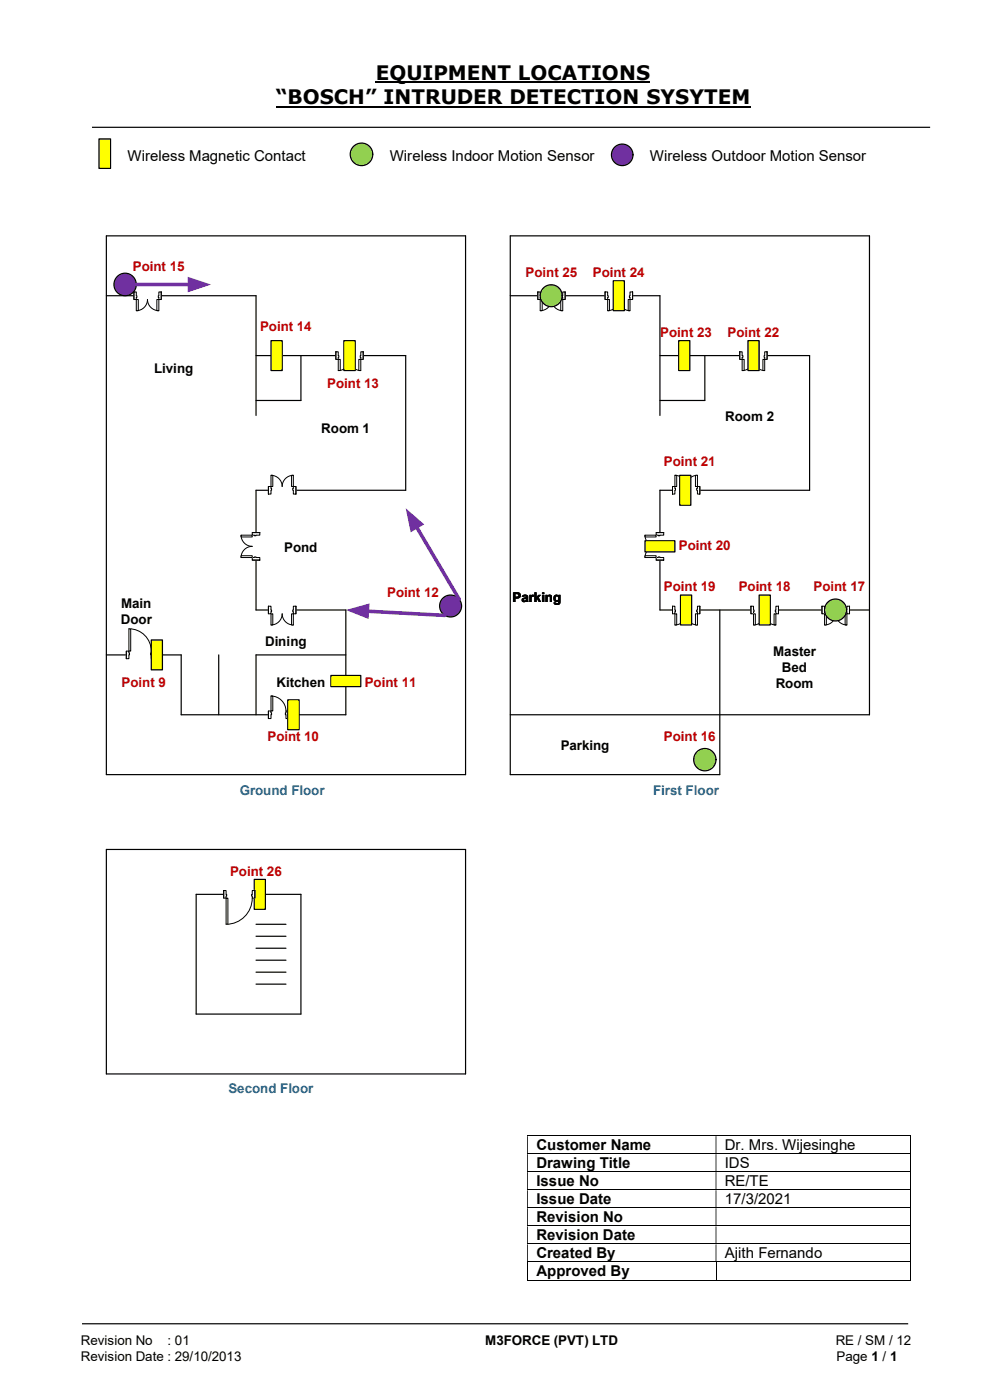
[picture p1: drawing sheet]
<svg xmlns="http://www.w3.org/2000/svg" width="210mm" height="297mm" viewBox="0 0 210 297" stroke-linecap="round" stroke-linejoin="round" font-family="sans-serif">
<path d="M79.7 17.5h58.2M58.5 22.6h100.7" fill="none" stroke="#000" stroke-width=".42"/>
<path d="M19.5 27h177.8M17.4 280.8h175.3" fill="none" stroke="#000" stroke-width=".25"/>
<g fill="none" stroke="#000" stroke-width=".21">
<path d="M111.8 241h81.3M111.8 244.8h81.3M111.8 248.6h81.3M111.8 252.4h81.3M111.8 256.2h81.3M193.2 241v3.7M193.2 244.9v3.6M193.2 248.7v3.6M193.2 252.5v3.7M193.2 256.3v3.7M111.8 260.1h81.3M111.8 263.9h81.3"/>
<path d="M111.8 267.7h81.3M111.8 271.6h40M111.9 267.8v3.9M151.9 267.8v3.9M152 271.6h41.1M193.2 260.2v3.6M193.2 264v3.6M193.2 267.8v3.9"/>
</g>
<g fill="#000">
<path d="M193.1 240.9h.2v.1h-.2zM111.8 241h.2v3.7h-.2zM151.8 241h.2v3.7h-.2z" fill-rule="evenodd"/>
<path d="M193.1 244.7h.2v.2h-.2zM111.8 244.9h.2v3.6h-.2zM151.8 244.9h.2v3.6h-.2z" fill-rule="evenodd"/>
<path d="M193.1 248.5h.2v.2h-.2zM111.8 248.7h.2v3.6h-.2zM151.8 248.7h.2v3.6h-.2z" fill-rule="evenodd"/>
<path d="M193.1 252.3h.2v.2h-.2zM111.8 252.5h.2v3.7h-.2zM151.8 252.5h.2v3.7h-.2z" fill-rule="evenodd"/>
<path d="M193.1 256.2h.2v.1h-.2zM111.8 256.3h.2v3.7h-.2zM151.8 256.3h.2v3.7h-.2z" fill-rule="evenodd"/>
<path d="M193.1 260h.2v.2h-.2zM111.8 260.2h.2v3.6h-.2zM151.8 260.2h.2v3.6h-.2z" fill-rule="evenodd"/>
<path d="M193.1 263.8h.2v.2h-.2zM111.8 264h.2v3.6h-.2zM151.8 264h.2v3.6h-.2z" fill-rule="evenodd"/>
</g>
<path d="M193.1 267.6h.2v.2h-.2zM193.1 271.5h.2v.2h-.2z" fill="#000"/>
<circle cx="132" cy="32.9" r="2.29" fill="#7030a0"/>
<circle cx="132" cy="32.9" r="2.29" fill="none" stroke="#000" stroke-width=".25"/>
<circle cx="76.7" cy="32.7" r="2.39" fill="#92d050"/>
<circle cx="76.7" cy="32.7" r="2.39" fill="none" stroke="#000" stroke-width=".25"/>
<path d="M21 29.5h2.5v6.2h-2.5z" fill="#ff0"/>
<path d="M21 29.5h2.5v6.2h-2.5zM22.6 50h76.2v114.3h-76.2zM22.6 62.7h31.7v25.4M54.3 75.4h31.8v28.6h-31.8v25.4h19.1v22.2h-35v-12.7h-15.8M63.8 75.4v9.6h-9.5M46.4 138.9v12.7M73.4 138.9h-19.1v12.7M152.7 129.4v34.9h-44.5M22.6 180.2h76.2v47.6h-76.2zM41.6 189.7h22.2v25.4h-22.2zM54.3 196.1h6.4" fill="none" stroke="#000" stroke-width=".25"/>
<path d="M56.9 150.8h4.3v1.7h-4.3z" fill="#fff"/>
<path d="M56.9 150.8h4.3v1.7h-4.3z" fill="none" stroke="#fff" stroke-width=".21"/>
<path d="M56.9 150.8h.6v1.6h-.6zM60.7 150.8v1.6h.5v-1.6z" fill-rule="evenodd" fill="#fff"/>
<path d="M57.5 151.2v-.4h-.6v1.6h.6v-.8M60.7 151.2v-.4h.5v1.6h-.5v-.8" fill="none" stroke="#000" stroke-width=".21"/>
<path d="M57.5 151.2h.1v.4h-.1zM60.5 151.2v.4h.2v-.4z" fill-rule="evenodd" fill="#fff"/>
<path d="M56.9 150.8v1.6M57.5 151.2h.1v.4h-.1M57.5 147.7a3.2 3.2 0 0 1 3.2 3.1M60.7 151.2h-.2v.4h.2M61.2 150.8v1.6" fill="none" stroke="#000" stroke-width=".21"/>
<path d="M57.5 147.7h.4v3.1h-.4z" fill="#fff"/>
<path d="M57.5 147.7h.4v3.1h-.4z" fill="none" stroke="#000" stroke-width=".21"/>
<path d="M26.8 138.1h5.8v1.7h-5.8z" fill="#fff"/>
<path d="M26.8 138.1h5.8v1.7h-5.8z" fill="none" stroke="#fff" stroke-width=".21"/>
<path d="M26.8 138.1h.5v1.6h-.5zM32.1 138.1v1.6h.5v-1.6z" fill-rule="evenodd" fill="#fff"/>
<path d="M27.3 138.5v-.4h-.5v1.6h.5v-.8M32.1 138.5v-.4h.5v1.6h-.5v-.8" fill="none" stroke="#000" stroke-width=".21"/>
<path d="M27.3 138.5h.2v.4h-.2zM32 138.5v.4h.1v-.4z" fill-rule="evenodd" fill="#fff"/>
<path d="M26.8 138.1v1.6M27.3 133.4a4.7 4.7 0 0 1 4.8 4.7M27.3 138.5h.2v.4h-.2M32.1 138.5h-.1v.4h.1M32.6 138.1v1.6" fill="none" stroke="#000" stroke-width=".21"/>
<path d="M27.3 133.4h.4v4.7h-.4z" fill="#fff"/>
<path d="M27.3 133.4h.4v4.7h-.4z" fill="none" stroke="#000" stroke-width=".21"/>
<path d="M53.5 113h1.7v5.8h-1.7z" fill="#fff"/>
<path d="M53.5 113h1.7v5.8h-1.7z" fill="none" stroke="#fff" stroke-width=".21"/>
<path d="M53.5 113v.5h1.6v-.5zM53.5 118.3h1.6v.5h-1.6z" fill-rule="evenodd" fill="#fff"/>
<path d="M53.9 113.5h-.4v-.5h1.6v.5h-.8M53.9 118.3h-.4v.5h1.6v-.5h-.8" fill="none" stroke="#000" stroke-width=".21"/>
<path d="M53.9 113.5v.2h.4v-.2zM53.9 118.2h.4v.1h-.4z" fill-rule="evenodd" fill="#fff"/>
<path d="M51.1 113.5a2.37 2.37 0 0 0 2.4 2.4 2.37 2.37 0 0 0-2.4 2.4M53.5 113h1.6M53.5 118.8h1.6M53.9 113.5v.2h.4v-.2M53.9 118.3v-.1h.4v.1" fill="none" stroke="#000" stroke-width=".21"/>
<path d="M51.1 117.9h2.4v.4h-2.4z" fill="#fff"/>
<path d="M51.1 117.9h2.4v.4h-2.4z" fill="none" stroke="#000" stroke-width=".21"/>
<path d="M51.1 113.5h2.4v.4h-2.4z" fill="#fff"/>
<path d="M51.1 113.5h2.4v.4h-2.4z" fill="none" stroke="#000" stroke-width=".21"/>
<path d="M28.4 61.9h5.8v1.7h-5.8z" fill="#fff"/>
<path d="M28.4 61.9h5.8v1.7h-5.8z" fill="none" stroke="#fff" stroke-width=".21"/>
<path d="M28.4 61.9v1.6h.5v-1.6zM33.7 61.9h.5v1.6h-.5z" fill-rule="evenodd" fill="#fff"/>
<path d="M28.9 62.7v-.8h-.5v1.6h.5v-.4M33.7 62.7v-.8h.5v1.6h-.5v-.4" fill="none" stroke="#000" stroke-width=".21"/>
<path d="M28.9 62.7v.4h.1v-.4zM33.6 62.7h.1v.4h-.1z" fill-rule="evenodd" fill="#fff"/>
<path d="M28.4 61.9v1.6M28.9 65.9a2.37 2.37 0 0 0 2.4-2.4 2.4 2.4 0 0 0 2.4 2.4M28.9 62.7h.1v.4h-.1M33.7 62.7h-.1v.4h.1M34.2 61.9v1.6" fill="none" stroke="#000" stroke-width=".21"/>
<path d="M33.3 63.5h.4v2.4h-.4z" fill="#fff"/>
<path d="M33.3 63.5h.4v2.4h-.4z" fill="none" stroke="#000" stroke-width=".21"/>
<path d="M28.9 63.5h.4v2.4h-.4z" fill="#fff"/>
<path d="M28.9 63.5h.4v2.4h-.4z" fill="none" stroke="#000" stroke-width=".21"/>
<path d="M71.2 74.6h5.8v1.7h-5.8z" fill="#fff"/>
<path d="M71.2 74.6h5.8v1.7h-5.8z" fill="none" stroke="#fff" stroke-width=".21"/>
<path d="M71.2 74.6v1.6h.6v-1.6zM76.5 74.6h.5v1.6h-.5z" fill-rule="evenodd" fill="#fff"/>
<path d="M71.8 75.4v-.8h-.6v1.6h.6v-.4M76.5 75.4v-.8h.5v1.6h-.5v-.4" fill="none" stroke="#000" stroke-width=".21"/>
<path d="M71.8 75.4v.4h.1v-.4zM76.4 75.4h.1v.4h-.1z" fill-rule="evenodd" fill="#fff"/>
<path d="M71.2 74.6v1.6M71.8 78.6a2.41 2.41 0 0 0 2.4-2.4 2.37 2.37 0 0 0 2.3 2.4M71.8 75.4h.1v.4h-.1M76.5 75.4h-.1v.4h.1M77 74.6v1.6" fill="none" stroke="#000" stroke-width=".21"/>
<path d="M76.1 76.2h.4v2.4h-.4z" fill="#fff"/>
<path d="M76.1 76.2h.4v2.4h-.4z" fill="none" stroke="#000" stroke-width=".21"/>
<path d="M71.8 76.2h.4v2.4h-.4z" fill="#fff"/>
<path d="M71.8 76.2h.4v2.4h-.4z" fill="none" stroke="#000" stroke-width=".21"/>
<path d="M56.9 103.2h5.9v1.7h-5.9z" fill="#fff"/>
<path d="M56.9 103.2h5.9v1.7h-5.9z" fill="none" stroke="#fff" stroke-width=".21"/>
<path d="M62.2 103.2v1.6h.6v-1.6zM56.9 103.2h.6v1.6h-.6z" fill-rule="evenodd" fill="#fff"/>
<path d="M57.5 103.6v-.4h-.6v1.6h.6v-.8M62.2 103.6v-.4h.6v1.6h-.6v-.8" fill="none" stroke="#000" stroke-width=".21"/>
<path d="M62.1 103.6v.4h.1v-.4zM57.5 103.6h.1v.4h-.1z" fill-rule="evenodd" fill="#fff"/>
<path d="M56.9 103.2v1.6M57.5 103.6h.1v.4h-.1M57.5 100.8a2.37 2.37 0 0 1 2.4 2.4 2.37 2.37 0 0 1 2.3-2.4M62.2 103.6h-.1v.4h.1M62.8 103.2v1.6" fill="none" stroke="#000" stroke-width=".21"/>
<path d="M57.5 100.8h.4v2.4h-.4z" fill="#fff"/>
<path d="M57.5 100.8h.4v2.4h-.4z" fill="none" stroke="#000" stroke-width=".21"/>
<path d="M61.8 100.8h.4v2.4h-.4z" fill="#fff"/>
<path d="M61.8 100.8h.4v2.4h-.4z" fill="none" stroke="#000" stroke-width=".21"/>
<path d="M56.9 128.6h5.9v1.7h-5.9z" fill="#fff"/>
<path d="M56.9 128.6h5.9v1.7h-5.9z" fill="none" stroke="#fff" stroke-width=".21"/>
<path d="M56.9 128.6v1.6h.6v-1.6zM62.2 128.6h.6v1.6h-.6z" fill-rule="evenodd" fill="#fff"/>
<path d="M57.5 129.4v-.8h-.6v1.6h.6v-.4M62.2 129.4v-.8h.6v1.6h-.6v-.4" fill="none" stroke="#000" stroke-width=".21"/>
<path d="M57.5 129.4v.4h.1v-.4zM62.1 129.4h.1v.4h-.1z" fill-rule="evenodd" fill="#fff"/>
<path d="M56.9 128.6v1.6M57.5 129.4h.1v.4h-.1M57.5 132.6a2.37 2.37 0 0 0 2.4-2.4 2.37 2.37 0 0 0 2.3 2.4M62.2 129.4h-.1v.4h.1M62.8 128.6v1.6" fill="none" stroke="#000" stroke-width=".21"/>
<path d="M61.8 130.2h.4v2.4h-.4z" fill="#fff"/>
<path d="M61.8 130.2h.4v2.4h-.4z" fill="none" stroke="#000" stroke-width=".21"/>
<path d="M57.5 130.2h.4v2.4h-.4z" fill="#fff"/>
<path d="M57.5 130.2h.4v2.4h-.4z" fill="none" stroke="#000" stroke-width=".21"/>
<circle cx="95.6" cy="128.6" r="2.33" fill="#7030a0"/>
<circle cx="95.6" cy="128.6" r="2.33" fill="none" stroke="#000" stroke-width=".25"/>
<circle cx="26.5" cy="60.3" r="2.38" fill="#7030a0"/>
<g fill="none" stroke="#000" stroke-width=".25">
<path d="M108.2 62.7h31.8v25.4M140 75.4h31.7v28.6h-31.7v25.4h44.4M149.5 75.4v9.6h-9.5M108.2 151.6h76.2v-101.6h-76.2v114.3"/>
<circle cx="26.5" cy="60.3" r="2.38"/>
</g>
<circle cx="149.5" cy="161.2" r="2.37" fill="#92d050"/>
<circle cx="149.5" cy="161.2" r="2.37" fill="none" stroke="#000" stroke-width=".25"/>
<path d="M156.9 74.6h5.8v1.7h-5.8z" fill="#fff"/>
<path d="M156.9 74.6h5.8v1.7h-5.8z" fill="none" stroke="#fff" stroke-width=".21"/>
<path d="M156.9 74.6v1.6h.5v-1.6zM162.2 74.6h.5v1.6h-.5z" fill-rule="evenodd" fill="#fff"/>
<path d="M157.4 75.4v-.8h-.5v1.6h.5v-.4M162.2 75.4v-.8h.5v1.6h-.5v-.4" fill="none" stroke="#000" stroke-width=".21"/>
<path d="M157.4 75.4v.4h.2v-.4zM162.1 75.4h.1v.4h-.1z" fill-rule="evenodd" fill="#fff"/>
<path d="M156.9 74.6v1.6M157.4 75.4h.2v.4h-.2M157.4 78.6a2.41 2.41 0 0 0 2.5-2.4 2.37 2.37 0 0 0 2.3 2.4M162.2 75.4h-.1v.4h.1M162.7 74.6v1.6" fill="none" stroke="#000" stroke-width=".21"/>
<path d="M161.8 76.2h.4v2.4h-.4z" fill="#fff"/>
<path d="M161.8 76.2h.4v2.4h-.4z" fill="none" stroke="#000" stroke-width=".21"/>
<path d="M157.4 76.2h.5v2.4h-.5z" fill="#fff"/>
<path d="M157.4 76.2h.5v2.4h-.5z" fill="none" stroke="#000" stroke-width=".21"/>
<path d="M114.1 61.9h5.8v1.7h-5.8z" fill="#fff"/>
<path d="M114.1 61.9h5.8v1.7h-5.8z" fill="none" stroke="#fff" stroke-width=".21"/>
<path d="M114.1 61.9v1.6h.5v-1.6zM119.4 61.9h.5v1.6h-.5z" fill-rule="evenodd" fill="#fff"/>
<path d="M114.6 62.7v-.8h-.5v1.6h.5v-.4M119.4 62.7v-.8h.5v1.6h-.5v-.4" fill="none" stroke="#000" stroke-width=".21"/>
<path d="M114.6 62.7v.4h.2v-.4zM119.3 62.7h.1v.4h-.1z" fill-rule="evenodd" fill="#fff"/>
<path d="M114.1 61.9v1.6M114.6 65.9a2.41 2.41 0 0 0 2.4-2.4 2.37 2.37 0 0 0 2.4 2.4M114.6 62.7h.2v.4h-.2M119.4 62.7h-.1v.4h.1M119.9 61.9v1.6" fill="none" stroke="#000" stroke-width=".21"/>
<path d="M119 63.5h.4v2.4h-.4z" fill="#fff"/>
<path d="M119 63.5h.4v2.4h-.4z" fill="none" stroke="#000" stroke-width=".21"/>
<path d="M114.6 63.5h.4v2.4h-.4z" fill="#fff"/>
<path d="M114.6 63.5h.4v2.4h-.4z" fill="none" stroke="#000" stroke-width=".21"/>
<path d="M142.7 128.6h5.8v1.7h-5.8z" fill="#fff"/>
<path d="M142.7 128.6h5.8v1.7h-5.8z" fill="none" stroke="#fff" stroke-width=".21"/>
<path d="M142.7 128.6v1.6h.5v-1.6zM148 128.6h.5v1.6h-.5z" fill-rule="evenodd" fill="#fff"/>
<path d="M143.2 129.4v-.8h-.5v1.6h.5v-.4M148 129.4v-.8h.5v1.6h-.5v-.4" fill="none" stroke="#000" stroke-width=".21"/>
<path d="M143.2 129.4v.4h.1v-.4zM147.8 129.4h.2v.4h-.2z" fill-rule="evenodd" fill="#fff"/>
<path d="M142.7 128.6v1.6M143.2 132.6a2.37 2.37 0 0 0 2.3-2.4 2.37 2.37 0 0 0 2.5 2.4M143.2 129.4h.1v.4h-.1M148 129.4h-.2v.4h.2M148.5 128.6v1.6" fill="none" stroke="#000" stroke-width=".21"/>
<path d="M147.5 130.2h.5v2.4h-.5z" fill="#fff"/>
<path d="M147.5 130.2h.5v2.4h-.5z" fill="none" stroke="#000" stroke-width=".21"/>
<path d="M143.2 130.2h.4v2.4h-.4z" fill="#fff"/>
<path d="M143.2 130.2h.4v2.4h-.4z" fill="none" stroke="#000" stroke-width=".21"/>
<path d="M139.1 113h1.7v5.8h-1.7z" fill="#fff"/>
<path d="M139.1 113h1.7v5.8h-1.7z" fill="none" stroke="#fff" stroke-width=".21"/>
<path d="M139.2 113v.5h1.6v-.5zM139.2 118.3h1.6v.5h-1.6z" fill-rule="evenodd" fill="#fff"/>
<path d="M139.6 113.5h-.4v-.5h1.6v.5h-.8M139.6 118.3h-.4v.5h1.6v-.5h-.8" fill="none" stroke="#000" stroke-width=".21"/>
<path d="M139.6 113.5v.2h.4v-.2zM139.6 118.2h.4v.1h-.4z" fill-rule="evenodd" fill="#fff"/>
<path d="M136.8 113.5a2.37 2.37 0 0 0 2.4 2.4 2.37 2.37 0 0 0-2.4 2.4M139.2 113h1.6M139.2 118.8h1.6M139.6 113.5v.2h.4v-.2M139.6 118.3v-.1h.4v.1" fill="none" stroke="#000" stroke-width=".21"/>
<path d="M136.8 117.9h2.4v.4h-2.4z" fill="#fff"/>
<path d="M136.8 117.9h2.4v.4h-2.4z" fill="none" stroke="#000" stroke-width=".21"/>
<path d="M136.8 113.5h2.4v.4h-2.4z" fill="#fff"/>
<path d="M136.8 113.5h2.4v.4h-2.4z" fill="none" stroke="#000" stroke-width=".21"/>
<path d="M142.7 103.2h5.8v1.7h-5.8z" fill="#fff"/>
<path d="M142.7 103.2h5.8v1.7h-5.8z" fill="none" stroke="#fff" stroke-width=".21"/>
<path d="M148 103.2v1.6h.5v-1.6zM142.7 103.2h.5v1.6h-.5z" fill-rule="evenodd" fill="#fff"/>
<path d="M143.2 103.6v-.4h-.5v1.6h.5v-.8M148 103.6v-.4h.5v1.6h-.5v-.8" fill="none" stroke="#000" stroke-width=".21"/>
<path d="M147.8 103.6v.4h.2v-.4zM143.2 103.6h.1v.4h-.1z" fill-rule="evenodd" fill="#fff"/>
<path d="M142.7 103.2v1.6M143.2 100.8a2.37 2.37 0 0 1 2.3 2.4 2.37 2.37 0 0 1 2.5-2.4M143.2 103.6h.1v.4h-.1M148 103.6h-.2v.4h.2M148.5 103.2v1.6" fill="none" stroke="#000" stroke-width=".21"/>
<path d="M143.2 100.8h.4v2.4h-.4z" fill="#fff"/>
<path d="M143.2 100.8h.4v2.4h-.4z" fill="none" stroke="#000" stroke-width=".21"/>
<path d="M147.5 100.8h.5v2.4h-.5z" fill="#fff"/>
<path d="M147.5 100.8h.5v2.4h-.5z" fill="none" stroke="#000" stroke-width=".21"/>
<path d="M28.9 60.4h11.4" fill="none" stroke="#7030a0" stroke-width=".76"/>
<path d="M39.8 58.7l5 1.7-5 1.6z" fill="#7030a0"/>
<path d="M77.9 129.7l16.5 .9" fill="none" stroke="#7030a0" stroke-width=".76"/>
<path d="M73.4 129.4l5-1.4-.2 3.3z" fill="#7030a0"/>
<path d="M88.3 111.8l9.1 15.3" fill="none" stroke="#7030a0" stroke-width=".76"/>
<path d="M86.1 107.8l3.9 3.5-2.9 1.6z" fill="#7030a0"/>
<path d="M61 148.5h2.5v6.3h-2.5z" fill="#ff0"/>
<path d="M61 148.5h2.5v6.3h-2.5z" fill="none" stroke="#000" stroke-width=".25"/>
<path d="M32.1 135.8h2.4v6.3h-2.4z" fill="#ff0"/>
<path d="M32.1 135.8h2.4v6.3h-2.4z" fill="none" stroke="#000" stroke-width=".25"/>
<path d="M144 72.3h2.3v6.3h-2.3z" fill="#ff0"/>
<path d="M144 72.3h2.3v6.3h-2.3z" fill="none" stroke="#000" stroke-width=".25"/>
<path d="M144.4 126.2h2.3v6.4h-2.3z" fill="#ff0"/>
<path d="M144.4 126.2h2.3v6.4h-2.3z" fill="none" stroke="#000" stroke-width=".25"/>
<path d="M136.8 114.7h6.4v2.4h-6.4z" fill="#ff0"/>
<path d="M136.8 114.7h6.4v2.4h-6.4z" fill="none" stroke="#000" stroke-width=".25"/>
<path d="M57.5 72.3h2.4v6.3h-2.4z" fill="#ff0"/>
<path d="M57.5 72.3h2.4v6.3h-2.4z" fill="none" stroke="#000" stroke-width=".25"/>
<path d="M72.9 72.3h2.5v6.3h-2.5z" fill="#ff0"/>
<path d="M72.9 72.3h2.5v6.3h-2.5z" fill="none" stroke="#000" stroke-width=".25"/>
<path d="M53.9 186.6h2.4v6.3h-2.4z" fill="#ff0"/>
<path d="M53.9 186.6h2.4v6.3h-2.4z" fill="none" stroke="#000" stroke-width=".25"/>
<path d="M158.7 72.3h2.3v6.3h-2.3z" fill="#ff0"/>
<path d="M158.7 72.3h2.3v6.3h-2.3z" fill="none" stroke="#000" stroke-width=".25"/>
<path d="M144.2 100.8h2.4v6.4h-2.4z" fill="#ff0"/>
<path d="M144.2 100.8h2.4v6.4h-2.4z" fill="none" stroke="#000" stroke-width=".25"/>
<path d="M70.2 143.3h6.3v2.4h-6.3z" fill="#ff0"/>
<path d="M70.2 143.3h6.3v2.4h-6.3z" fill="none" stroke="#000" stroke-width=".25"/>
<path d="M128.4 61.9h5.8v1.7h-5.8z" fill="#fff"/>
<path d="M128.4 61.9h5.8v1.7h-5.8z" fill="none" stroke="#fff" stroke-width=".21"/>
<path d="M128.4 61.9v1.6h.5v-1.6zM133.6 61.9h.6v1.6h-.6z" fill-rule="evenodd" fill="#fff"/>
<path d="M128.9 62.7v-.8h-.5v1.6h.5v-.4M133.6 62.7v-.8h.6v1.6h-.6v-.4" fill="none" stroke="#000" stroke-width=".21"/>
<path d="M128.9 62.7v.4h.1v-.4zM133.5 62.7h.1v.4h-.1z" fill-rule="evenodd" fill="#fff"/>
<path d="M128.4 61.9v1.6M128.9 65.9a2.37 2.37 0 0 0 2.4-2.4 2.37 2.37 0 0 0 2.3 2.4M128.9 62.7h.1v.4h-.1M133.6 62.7h-.1v.4h.1M134.2 61.9v1.6" fill="none" stroke="#000" stroke-width=".21"/>
<path d="M133.3 63.5h.3v2.4h-.3z" fill="#fff"/>
<path d="M133.3 63.5h.3v2.4h-.3z" fill="none" stroke="#000" stroke-width=".21"/>
<path d="M128.9 63.5h.4v2.4h-.4z" fill="#fff"/>
<path d="M128.9 63.5h.4v2.4h-.4z" fill="none" stroke="#000" stroke-width=".21"/>
<path d="M174.4 128.6h5.8v1.7h-5.8z" fill="#fff"/>
<path d="M174.4 128.6h5.8v1.7h-5.8z" fill="none" stroke="#fff" stroke-width=".21"/>
<path d="M174.4 128.6v1.6h.5v-1.6zM179.7 128.6h.5v1.6h-.5z" fill-rule="evenodd" fill="#fff"/>
<path d="M174.9 129.4v-.8h-.5v1.6h.5v-.4M179.7 129.4v-.8h.5v1.6h-.5v-.4" fill="none" stroke="#000" stroke-width=".21"/>
<path d="M174.9 129.4v.4h.1v-.4zM179.5 129.4h.2v.4h-.2z" fill-rule="evenodd" fill="#fff"/>
<path d="M174.4 128.6v1.6M174.9 132.6a2.37 2.37 0 0 0 2.4-2.4 2.37 2.37 0 0 0 2.4 2.4M174.9 129.4h.1v.4h-.1M179.7 129.4h-.2v.4h.2M180.2 128.6v1.6" fill="none" stroke="#000" stroke-width=".21"/>
<path d="M179.3 130.2h.4v2.4h-.4z" fill="#fff"/>
<path d="M179.3 130.2h.4v2.4h-.4z" fill="none" stroke="#000" stroke-width=".21"/>
<path d="M174.9 130.2h.4v2.4h-.4z" fill="#fff"/>
<path d="M174.9 130.2h.4v2.4h-.4z" fill="none" stroke="#000" stroke-width=".21"/>
<path d="M159.3 128.6h5.8v1.7h-5.8z" fill="#fff"/>
<path d="M159.3 128.6h5.8v1.7h-5.8z" fill="none" stroke="#fff" stroke-width=".21"/>
<path d="M159.3 128.6v1.6h.6v-1.6zM164.6 128.6h.5v1.6h-.5z" fill-rule="evenodd" fill="#fff"/>
<path d="M159.9 129.4v-.8h-.6v1.6h.6v-.4M164.6 129.4v-.8h.5v1.6h-.5v-.4" fill="none" stroke="#000" stroke-width=".21"/>
<path d="M159.9 129.4v.4h.1v-.4zM164.5 129.4h.1v.4h-.1z" fill-rule="evenodd" fill="#fff"/>
<path d="M159.3 128.6v1.6M159.9 132.6a2.37 2.37 0 0 0 2.3-2.4 2.37 2.37 0 0 0 2.4 2.4M159.9 129.4h.1v.4h-.1M164.6 129.4h-.1v.4h.1M165.1 128.6v1.6" fill="none" stroke="#000" stroke-width=".21"/>
<path d="M164.2 130.2h.4v2.4h-.4z" fill="#fff"/>
<path d="M164.2 130.2h.4v2.4h-.4z" fill="none" stroke="#000" stroke-width=".21"/>
<path d="M159.9 130.2h.3v2.4h-.3z" fill="#fff"/>
<path d="M159.9 130.2h.3v2.4h-.3z" fill="none" stroke="#000" stroke-width=".21"/>
<path d="M161 126.2h2.4v6.4h-2.4z" fill="#ff0"/>
<path d="M161 126.2h2.4v6.4h-2.4z" fill="none" stroke="#000" stroke-width=".25"/>
<circle cx="116.9" cy="62.7" r="2.33" fill="#92d050"/>
<circle cx="116.9" cy="62.7" r="2.33" fill="none" stroke="#000" stroke-width=".25"/>
<circle cx="177.2" cy="129.4" r="2.33" fill="#92d050"/>
<circle cx="177.2" cy="129.4" r="2.33" fill="none" stroke="#000" stroke-width=".25"/>
<path d="M130.1 59.6h2.4v6.3h-2.4z" fill="#ff0"/>
<path d="M130.1 59.6h2.4v6.3h-2.4zM54.3 198.6h6.4M54.3 208.8h6.4M54.3 206.2h6.4M54.3 203.7h6.4M54.3 201.2h6.4" fill="none" stroke="#000" stroke-width=".25"/>
<path d="M47.5 188.9h6.6v1.7h-6.6z" fill="#fff"/>
<path d="M47.5 188.9h6.6v1.7h-6.6z" fill="none" stroke="#fff" stroke-width=".21"/>
<path d="M47.5 188.9v1.6h.5v-1.6zM53.5 188.9h.6v1.6h-.6z" fill-rule="evenodd" fill="#fff"/>
<path d="M48 189.7v-.8h-.5v1.6h.5v-.4M53.5 189.7v-.8h.6v1.6h-.6v-.4" fill="none" stroke="#000" stroke-width=".21"/>
<path d="M48 189.7v.4h.1v-.4zM53.4 189.7h.1v.4h-.1z" fill-rule="evenodd" fill="#fff"/>
<path d="M47.5 188.9v1.6M48 189.7h.1v.4h-.1M53.5 189.7h-.1v.4h.1M53.5 190.5a5.5 5.5 0 0 1-5.5 5.6M54.1 188.9v1.6" fill="none" stroke="#000" stroke-width=".21"/>
<path d="M48 190.5h.3v5.6h-.3z" fill="#fff"/>
<path d="M48 190.5h.3v5.6h-.3z" fill="none" stroke="#000" stroke-width=".21"/>
<g font-size="4.2">
<text x="79.7" y="17">EQUIPMENT LOCATIONS</text>
<text x="58.5" y="22.1">“BOSCH” INTRUDER DETECTION SYSYTEM</text>
</g>
<g font-size="3.2">
<text x="27.1" y="34.1">Wireless Magnetic Contact</text>
<text x="82.7" y="34.1">Wireless Indoor Motion Sensor</text>
<text x="137.9" y="34.1">Wireless Outdoor Motion Sensor</text>
<text x="113.8" y="244">Customer Name</text>
<text x="153.8" y="244">Dr. Mrs. Wijesinghe</text>
<text x="113.8" y="247.8">Drawing Title</text>
<text x="113.8" y="251.7">Issue No</text>
<text x="153.8" y="247.8">IDS</text>
<text x="153.8" y="251.7">RE/TE</text>
<text x="113.8" y="255.5">Issue Date</text>
<text x="153.8" y="255.5">17/3/2021</text>
<text x="113.8" y="259.3">Revision No</text>
<text x="113.8" y="263.1">Revision Date</text>
<text x="113.8" y="267">Created By</text>
<text x="153.8" y="267">Ajith Fernando</text>
<text x="113.8" y="270.8">Approved By</text>
</g>
<g font-size="2.8" fill="#c00000">
<text x="28.2" y="57.6">Point 15</text>
<text x="111.5" y="58.8">Point 25</text>
<text x="125.8" y="58.8">Point 24</text>
<text x="55.2" y="70.3">Point 14</text>
<text x="140" y="71.5">Point 23</text>
<text x="154.3" y="71.5">Point 22</text>
<text x="69.4" y="82.3">Point 13</text>
<text x="140.8" y="98.8">Point 21</text>
<text x="144" y="116.8">Point 20</text>
<text x="140.8" y="125.5">Point 19</text>
<text x="156.7" y="125.5">Point 18</text>
<text x="172.6" y="125.5">Point 17</text>
<text x="82.1" y="126.7">Point 12</text>
<text x="25.8" y="145.8">Point 9</text>
<text x="77.4" y="145.8">Point 11</text>
<text x="56.7" y="157.2">Point 10</text>
<text x="140.8" y="157.2">Point 16</text>
<text x="48.8" y="185.8">Point 26</text>
</g>
<g font-size="2.8">
<text x="32.7" y="79.1">Living</text>
<text x="153.8" y="89.3">Room 2</text>
<text x="68.2" y="91.8">Room 1</text>
<text x="60.3" y="117.2">Pond</text>
<text x="25.7" y="128.9">Main</text>
<text x="108.7" y="127.6">Parking</text>
<text x="25.6" y="132.3">Door</text>
<text x="56.3" y="136.9">Dining</text>
<text x="164" y="139.2">Master</text>
<text x="165.9" y="142.6">Bed</text>
<text x="58.6" y="145.8">Kitchen</text>
<text x="164.6" y="146">Room</text>
<text x="119" y="159.2">Parking</text>
<text x="17.1" y="285.4">Revision No</text>
<text x="35.5" y="285.4">: 01</text>
<text x="102.9" y="285.4">M3FORCE (PVT) LTD</text>
<text x="177.3" y="285.4">RE / SM / 12</text>
<text x="17.1" y="288.7">Revision Date : 29/10/2013</text>
<text x="177.5" y="288.7">Page 1 / 1</text>
</g>
<g font-size="2.8" fill="#0070c0">
<text x="50.8" y="168.7">Ground Floor</text>
<text x="138.6" y="168.7">First Floor</text>
<text x="48.5" y="231.8">Second Floor</text>
</g>
</svg>
